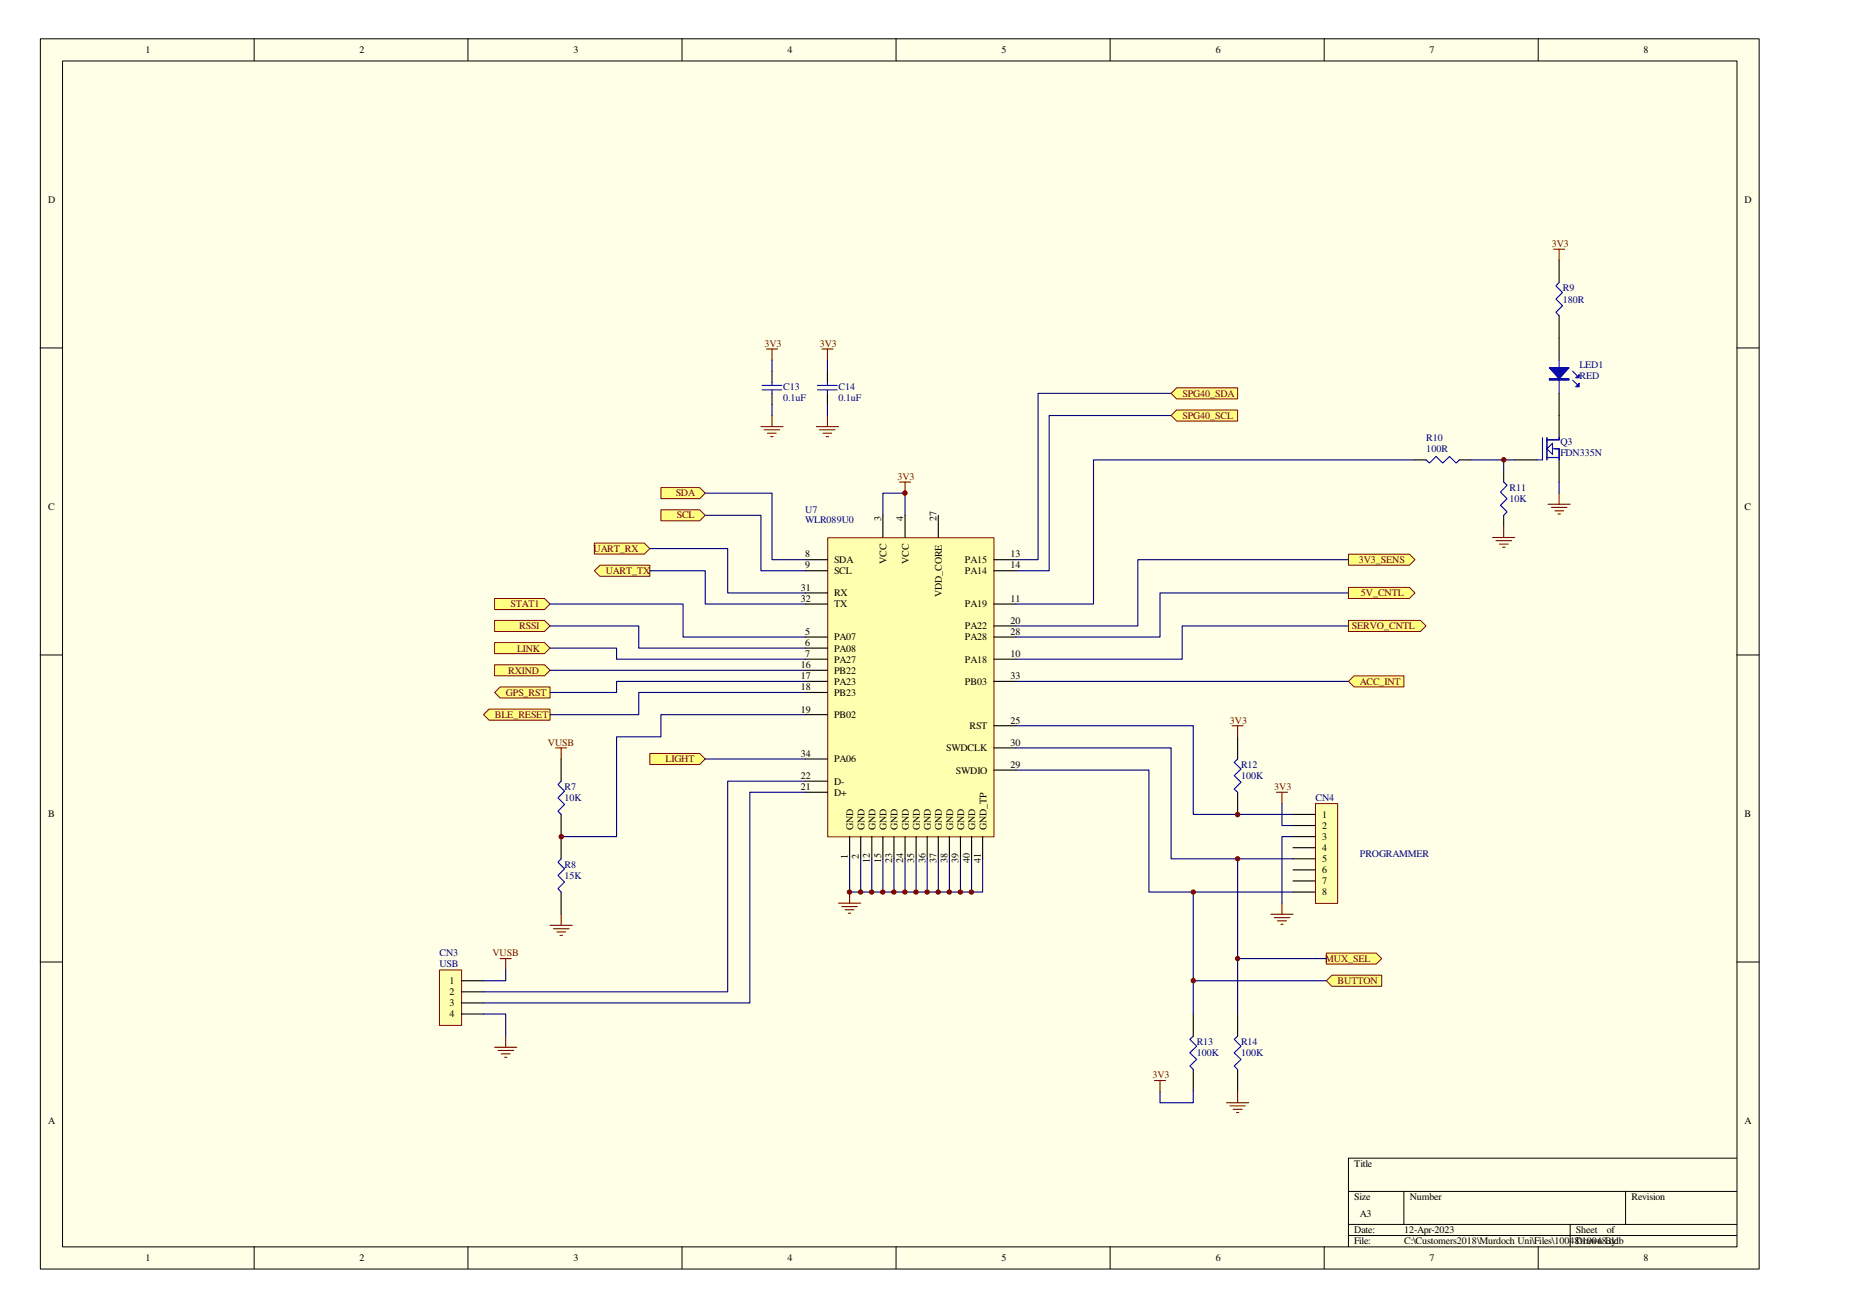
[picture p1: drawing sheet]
<svg xmlns="http://www.w3.org/2000/svg" width="297mm" height="210mm" viewBox="0 0 297 210" stroke-linecap="round" stroke-linejoin="round" font-family="sans-serif">
<path d="M6.5 6.2h275.6v197.3h-275.6z" fill="#ffffe8"/>
<g fill="none" stroke="#000" stroke-width=".16">
<path d="M6.5 6.2h275.6v197.3h-275.6zM10 9.8h268.6v190.1h-268.6zM40.8 6.2v3.5M75.1 6.2v3.5M109.4 6.2v3.5M143.7 6.2v3.5M178.1 6.2v3.5M212.4 6.2v3.5M246.7 6.2v3.5M6.4 55.8h3.6M278.5 55.8h3.6M6.4 105h3.6"/>
<path d="M278.5 105h3.6M6.4 154.3h3.6M278.5 154.3h3.6M40.8 199.9v3.6M75.1 199.9v3.6M109.4 199.9v3.6M143.7 199.9v3.6M178.1 199.9v3.6M212.4 199.9v3.6M216.3 191.1h62.2M216.3 196.3h62.2M216.3 198.1h62.2"/>
<path d="M225.2 191.1v5.2M246.7 199.9v3.6M251.8 196.3v3.6M260.7 191.1v5.2M278.5 185.7h-62.2v14.2"/>
</g>
<path d="M250.1 54.2v3.5M250.1 63.1v3.5" fill="none" stroke="#000" stroke-width=".18"/>
<path d="M250.1 57.7v5.4M252.2 59.5l.7 .7M252.2 61l.7 .6" fill="none" stroke="#00f" stroke-width=".18"/>
<path d="M248.5 59h3.2l-1.6 1.7z" fill="#00f"/>
<path d="M248.5 59h3.2l-1.6 1.7zM248.5 60.7h3.2v.3h-3.2z" fill="none" stroke="#00f" stroke-width=".18"/>
<path d="M248.5 60.9h3.2" fill="none" stroke="#00f" stroke-width=".21"/>
<path d="M252.7 62l.6-.5v.5z" fill="#00f"/>
<path d="M253.3 61.5v.5h-.6z" fill="none" stroke="#00f" stroke-width=".18"/>
<path d="M252.7 60.6l.6-.5v.5z" fill="#00f"/>
<path d="M250.1 45.3l-.5 .5 1 1.1-1 1.1 1 1-1 1.1 .5 .5M252.7 60.6l.6-.5v.5z" fill="none" stroke="#00f" stroke-width=".18"/>
<path d="M250.1 41.7v3.6M250.1 50.6v3.6" fill="none" stroke="#000" stroke-width=".18"/>
<path d="M250.1 79.1v1.8M248.3 80.9h3.5M248.8 81.4h2.5M249.4 81.9h1.4M249.9 82.4h.4" fill="none" stroke="#800000" stroke-width=".18"/>
<path d="M132.8 86.3h26.6v47.9h-26.6z" fill="#ffffb0"/>
<path d="M132.8 86.2h26.6v48h-26.6z" fill="none" stroke="#800000" stroke-width=".16"/>
<g fill="none" stroke="#000" stroke-width=".18">
<path d="M129.2 89.7h3.5M129.2 91.5h3.5M129.2 95.1h3.5M129.2 96.9h3.5M141.6 82.6v3.6M145.2 82.6v3.6M150.5 82.6v3.6M159.4 89.7h3.5M159.4 91.5h3.5M159.4 96.9h3.5M129.2 103.9h3.5M129.2 107.5h3.5"/>
<path d="M129.2 109.3h3.5M129.2 111h3.5M129.2 114.6h3.5M129.2 102.2h3.5M129.2 105.7h3.5M159.4 116.4h3.5M159.4 119.9h3.5M159.4 109.3h3.5M159.4 102.2h3.5M159.4 105.7h3.5M159.4 100.4h3.5M129.2 125.3h3.5"/>
<path d="M129.2 127h3.5M129.2 121.7h3.5M136.3 134.2v3.5M138 134.2v3.5M139.8 134.2v3.5M141.6 134.2v3.5M143.4 134.2v3.5M145.2 134.2v3.5M146.9 134.2v3.5M148.7 134.2v3.5M150.5 134.2v3.5M152.3 134.2v3.5"/>
<path d="M154 134.2v3.5M155.8 134.2v3.5M157.6 134.2v3.5M159.4 123.5h3.5"/>
</g>
<path d="M211 128.9h3.5v16h-3.5z" fill="#ffffb0"/>
<path d="M211 128.9h3.5v16h-3.5z" fill="none" stroke="#800000" stroke-width=".16"/>
<path d="M207.4 130.6h3.5M207.4 132.4h3.5M207.4 134.2h3.5M207.4 135.9h3.5M207.4 137.7h3.5M207.4 139.5h3.5M207.4 141.3h3.5M207.4 143h3.5M191.4 162.6v3.6M191.4 171.5v3.5M198.5 162.6v3.6M198.5 171.5v3.5" fill="none" stroke="#000" stroke-width=".18"/>
<g fill="none" stroke="#800000" stroke-width=".18">
<path d="M204.7 127h1.8M205.6 127v1.8M203.8 146.6h3.6M204.4 147.2h2.5M204.9 147.7h1.4M205.4 148.2h.4M205.6 144.8v1.8M185.2 173.3h1.7M186.1 173.3v1.7M196.7 176.8h3.6M197.3 177.3h2.4M197.8 177.9h1.4"/>
<path d="M198.3 178.4h.4M198.5 175v1.8"/>
</g>
<g fill="none" stroke="#000080" stroke-width=".18">
<path d="M113.1 79.1h10.7v10.6h5.4M187.8 63.1h-21.3v26.6h-3.6M187.8 66.6h-19.5v24.9h-5.4M226.9 73.7h-51.5v23.2h-12.5M113.1 82.6h8.9v8.9h7.2M216.3 89.7h-33.8v10.7h-19.6M216.3 95.1h-30.2v7.1h-23.2M162.9 109.3h53.4M216.3 100.4h-26.7v5.3h-26.7M198.5 137.7v24.9M205.6 128.8v3.6h1.8M207.4 134.2h-1.8v10.6"/>
<path d="M191.4 143v19.6"/>
</g>
<path d="M191.4 166.2l-.6 .5 1.1 1.1-1.1 1 1.1 1.1-1.1 1 .6 .6M198.5 166.2l-.6 .5 1.1 1.1-1.1 1 1.1 1.1-1.1 1 .6 .6" fill="none" stroke="#00f" stroke-width=".18"/>
<path d="M217.2 108.4h8v1.8h-8l-.9-.9z" fill-rule="evenodd" fill="#ffff80"/>
<path d="M217.2 108.4h8v1.8h-8l-.9-.9z" fill="none" stroke="#800000" stroke-width=".16"/>
<path d="M79.3 111l.9-.8h8v1.7h-8z" fill-rule="evenodd" fill="#ffff80"/>
<path d="M79.3 111l.9-.8h8v1.7h-8z" fill="none" stroke="#800000" stroke-width=".16"/>
<path d="M216.3 88.9h9.8l.8 .8-.8 .9h-9.8z" fill-rule="evenodd" fill="#ffff80"/>
<path d="M216.3 88.9h9.8l.8 .8-.8 .9h-9.8z" fill="none" stroke="#800000" stroke-width=".16"/>
<path d="M187.8 63.1l.9-.9h9.8v1.8h-9.8z" fill-rule="evenodd" fill="#ffff80"/>
<path d="M187.8 63.1l.9-.9h9.8v1.8h-9.8z" fill="none" stroke="#800000" stroke-width=".16"/>
<path d="M187.8 66.6l.9-.9h9.8v1.8h-9.8z" fill-rule="evenodd" fill="#ffff80"/>
<path d="M187.8 66.6l.9-.9h9.8v1.8h-9.8z" fill="none" stroke="#800000" stroke-width=".16"/>
<path d="M106 78.2h6.2l.9 .9-.9 .9h-6.2z" fill-rule="evenodd" fill="#ffff80"/>
<path d="M106 78.2h6.2l.9 .9-.9 .9h-6.2z" fill="none" stroke="#800000" stroke-width=".16"/>
<path d="M106 81.7h6.2l.9 .9-.9 .9h-6.2z" fill-rule="evenodd" fill="#ffff80"/>
<path d="M106 81.7h6.2l.9 .9-.9 .9h-6.2z" fill="none" stroke="#800000" stroke-width=".16"/>
<path d="M249.2 40h1.7M250.1 40v1.7M239.4 86.2h3.5M239.9 86.7h2.5M240.5 87.2h1.4M241 87.8h.4M241.2 84.4v1.8" fill="none" stroke="#800000" stroke-width=".18"/>
<path d="M241.2 75.5v1.8M242.9 73.7h3.6M250.1 66.6v3.6M250.1 73.7v3.6M241.2 82.6v1.8" fill="none" stroke="#000" stroke-width=".18"/>
<path d="M241.2 77.3l.5 .5-1 1.1 1 1.1-1 1 1 1.1-.5 .5M247.4 70.2v3.5h-.9M248.1 70.2v3.5M248.1 73.4h2M248.1 72l.9-.9v1.8zM249 72h1.1v1.7M250.1 70.2v.3h-2" fill="none" stroke="#00f" stroke-width=".18"/>
<path d="M216.3 99.5h11.5l.9 .9-.9 .9h-11.5z" fill-rule="evenodd" fill="#ffff80"/>
<path d="M216.3 99.5h11.5l.9 .9-.9 .9h-11.5z" fill="none" stroke="#800000" stroke-width=".16"/>
<path d="M216.3 94.2h9.8l.8 .9-.8 .9h-9.8z" fill-rule="evenodd" fill="#ffff80"/>
<path d="M216.3 94.2h9.8l.8 .9-.8 .9h-9.8z" fill="none" stroke="#800000" stroke-width=".16"/>
<path d="M212.7 157.3l.9-.9h8v1.8h-8z" fill-rule="evenodd" fill="#ffff80"/>
<path d="M212.7 157.3l.9-.9h8v1.8h-8z" fill="none" stroke="#800000" stroke-width=".16"/>
<path d="M104.2 120.8h8l.9 .9-.9 .9h-8z" fill-rule="evenodd" fill="#ffff80"/>
<path d="M104.2 120.8h8l.9 .9-.9 .9h-8z" fill="none" stroke="#800000" stroke-width=".16"/>
<path d="M95.3 87.1h8l.9 .9-.9 .9h-8z" fill-rule="evenodd" fill="#ffff80"/>
<path d="M95.3 87.1h8l.9 .9-.9 .9h-8z" fill="none" stroke="#800000" stroke-width=".16"/>
<path d="M95.3 91.5l.9-.9h8v1.8h-8z" fill-rule="evenodd" fill="#ffff80"/>
<path d="M95.3 91.5l.9-.9h8v1.8h-8z" fill="none" stroke="#800000" stroke-width=".16"/>
<path d="M77.6 114.6l.8-.9h9.8v1.8h-9.8z" fill-rule="evenodd" fill="#ffff80"/>
<path d="M77.6 114.6l.8-.9h9.8v1.8h-9.8z" fill="none" stroke="#800000" stroke-width=".16"/>
<path d="M79.3 99.5h8l.9 .9-.9 .9h-8z" fill-rule="evenodd" fill="#ffff80"/>
<path d="M79.3 99.5h8l.9 .9-.9 .9h-8z" fill="none" stroke="#800000" stroke-width=".16"/>
<path d="M79.3 106.6h8l.9 .9-.9 .9h-8z" fill-rule="evenodd" fill="#ffff80"/>
<path d="M79.3 106.6h8l.9 .9-.9 .9h-8z" fill="none" stroke="#800000" stroke-width=".16"/>
<path d="M79.3 103h8l.9 .9-.9 .9h-8z" fill-rule="evenodd" fill="#ffff80"/>
<path d="M79.3 103h8l.9 .9-.9 .9h-8z" fill="none" stroke="#800000" stroke-width=".16"/>
<path d="M212.7 152.8h8l.9 .9-.9 .9h-8z" fill-rule="evenodd" fill="#ffff80"/>
<path d="M212.7 152.8h8l.9 .9-.9 .9h-8z" fill="none" stroke="#800000" stroke-width=".16"/>
<path d="M70.5 155.6h3.5v8.8h-3.5z" fill="#ffffb0"/>
<path d="M70.5 155.5h3.5v8.9h-3.5z" fill="none" stroke="#800000" stroke-width=".16"/>
<path d="M74 157.3h3.6M74 159h3.6M74 160.8h3.6M74 162.6h3.6" fill="none" stroke="#000" stroke-width=".18"/>
<g fill="none" stroke="#000080" stroke-width=".18">
<path d="M104.2 88h12.5v7.1h12.5M104.2 91.5h8.9v5.4h16.1M88.2 103.9h10.7v1.8h30.3M88.2 100.4h14.2v3.5h26.8M88.2 107.5h41M129.2 111h-26.8v3.6h-14.2M129.2 109.3h-30.3v1.7h-10.7M113.1 121.7h16.1M129.2 125.3h-12.5v33.7h-39.1M129.2 127h-8.9v33.8h-42.7M136.3 137.7v5.3h21.3v-5.3M155.8 137.7v5.3"/>
<path d="M77.6 162.6h3.5v3.6"/>
</g>
<path d="M79.3 167.9h3.6M79.9 168.4h2.5M80.4 169h1.4M80.9 169.5h.4M81.1 166.2v1.7" fill="none" stroke="#800000" stroke-width=".18"/>
<circle cx="155.8" cy="143" r=".35" fill="#800000"/>
<circle cx="155.8" cy="143" r=".35" fill="none" stroke="#800000" stroke-width=".16"/>
<path d="M154 137.7v5.3" fill="none" stroke="#000080" stroke-width=".18"/>
<circle cx="154" cy="143" r=".35" fill="#800000"/>
<circle cx="154" cy="143" r=".35" fill="none" stroke="#800000" stroke-width=".16"/>
<path d="M152.3 137.7v5.3" fill="none" stroke="#000080" stroke-width=".18"/>
<circle cx="152.3" cy="143" r=".35" fill="#800000"/>
<circle cx="152.3" cy="143" r=".35" fill="none" stroke="#800000" stroke-width=".16"/>
<path d="M150.5 137.7v5.3" fill="none" stroke="#000080" stroke-width=".18"/>
<circle cx="150.5" cy="143" r=".35" fill="#800000"/>
<circle cx="150.5" cy="143" r=".35" fill="none" stroke="#800000" stroke-width=".16"/>
<path d="M148.7 137.7v5.3" fill="none" stroke="#000080" stroke-width=".18"/>
<circle cx="148.7" cy="143" r=".35" fill="#800000"/>
<circle cx="148.7" cy="143" r=".35" fill="none" stroke="#800000" stroke-width=".16"/>
<path d="M146.9 137.7v5.3" fill="none" stroke="#000080" stroke-width=".18"/>
<circle cx="146.9" cy="143" r=".35" fill="#800000"/>
<circle cx="146.9" cy="143" r=".35" fill="none" stroke="#800000" stroke-width=".16"/>
<path d="M145.2 137.7v5.3" fill="none" stroke="#000080" stroke-width=".18"/>
<circle cx="145.1" cy="143" r=".35" fill="#800000"/>
<circle cx="145.1" cy="143" r=".35" fill="none" stroke="#800000" stroke-width=".16"/>
<path d="M143.4 137.7v5.3" fill="none" stroke="#000080" stroke-width=".18"/>
<circle cx="143.4" cy="143" r=".35" fill="#800000"/>
<circle cx="143.4" cy="143" r=".35" fill="none" stroke="#800000" stroke-width=".16"/>
<path d="M141.6 137.7v5.3" fill="none" stroke="#000080" stroke-width=".18"/>
<circle cx="141.6" cy="143" r=".35" fill="#800000"/>
<circle cx="141.6" cy="143" r=".35" fill="none" stroke="#800000" stroke-width=".16"/>
<path d="M139.8 137.7v5.3" fill="none" stroke="#000080" stroke-width=".18"/>
<circle cx="139.8" cy="143" r=".35" fill="#800000"/>
<circle cx="139.8" cy="143" r=".35" fill="none" stroke="#800000" stroke-width=".16"/>
<path d="M138 137.7v5.3" fill="none" stroke="#000080" stroke-width=".18"/>
<circle cx="138" cy="143" r=".35" fill="#800000"/>
<circle cx="138" cy="143" r=".35" fill="none" stroke="#800000" stroke-width=".16"/>
<path d="M134.5 144.8h3.5M135 145.4h2.5M135.5 145.9h1.4M136.1 146.4h.3M136.3 143v1.8" fill="none" stroke="#800000" stroke-width=".18"/>
<circle cx="136.3" cy="143" r=".35" fill="#800000"/>
<circle cx="136.3" cy="143" r=".35" fill="none" stroke="#800000" stroke-width=".16"/>
<path d="M226.9 73.7h1.8M234.1 73.7h1.7" fill="none" stroke="#000" stroke-width=".18"/>
<path d="M228.7 73.7l.6 .6 1-1.1 1.1 1.1 1.1-1.1 1.1 1.1 .5-.6" fill="none" stroke="#00f" stroke-width=".18"/>
<path d="M235.8 73.7h7.1M241.2 73.7v1.8M250.1 77.3v1.8M81.1 155.5v1.8h-3.5M191.4 157.3h21.3M198.5 153.7h14.2M186.1 175v1.8h5.3v-1.8" fill="none" stroke="#000080" stroke-width=".18"/>
<path d="M80.2 153.7h1.8M81.1 153.7v1.8" fill="none" stroke="#800000" stroke-width=".18"/>
<path d="M79.3 96h8l.9 .9-.9 .8h-8z" fill-rule="evenodd" fill="#ffff80"/>
<path d="M79.3 96h8l.9 .9-.9 .8h-8z" fill="none" stroke="#800000" stroke-width=".16"/>
<path d="M123.8 57.7v1.8M132.7 57.7v1.8M123.8 64.9v1.7M132.7 64.9v1.7M88.2 96.9h21.4v5.3h19.6M141.6 82.6v-3.5h3.6v3.5" fill="none" stroke="#000080" stroke-width=".18"/>
<path d="M123.8 59.5v1.8M132.7 59.5v1.8M123.8 63.1v1.8M132.7 63.1v1.8" fill="none" stroke="#000" stroke-width=".18"/>
<path d="M122.2 62.5h3.2M122.2 61.8h3.2M123.8 61.3v.5M123.8 62.5v.6M131.1 62.5h3.2M131.1 61.8h3.2M132.7 61.3v.5M132.7 62.5v.6" fill="none" stroke="#00f" stroke-width=".18"/>
<g fill="none" stroke="#800000" stroke-width=".18">
<path d="M122.9 56h1.8M123.8 56v1.7M131.8 56h1.8M132.7 56v1.7M122 68.4h3.6M122.6 68.9h2.5M123.1 69.5h1.4M123.6 70h.4M123.8 66.6v1.8M130.9 68.4h3.6M131.4 68.9h2.5M132 69.5h1.4"/>
<path d="M132.5 70h.4M132.7 66.6v1.8M144.3 77.3h1.7M145.2 77.3v1.8"/>
</g>
<circle cx="145.1" cy="79.1" r=".36" fill="#800000"/>
<circle cx="145.1" cy="79.1" r=".36" fill="none" stroke="#800000" stroke-width=".16"/>
<circle cx="191.4" cy="157.3" r=".35" fill="#800000"/>
<circle cx="191.4" cy="157.3" r=".35" fill="none" stroke="#800000" stroke-width=".16"/>
<circle cx="198.5" cy="153.7" r=".35" fill="#800000"/>
<circle cx="198.5" cy="153.7" r=".35" fill="none" stroke="#800000" stroke-width=".16"/>
<path d="M198.5 118.2v3.5M198.5 127v3.6" fill="none" stroke="#000" stroke-width=".18"/>
<path d="M198.5 121.7l-.6 .6 1.1 1-1.1 1.1 1.1 1-1.1 1.1 .6 .5" fill="none" stroke="#00f" stroke-width=".18"/>
<path d="M197.6 116.4h1.8M198.5 116.4v1.8" fill="none" stroke="#800000" stroke-width=".18"/>
<path d="M162.9 116.4h28.5v14.2h16" fill="none" stroke="#000080" stroke-width=".18"/>
<circle cx="198.5" cy="130.6" r=".35" fill="#800000"/>
<circle cx="198.5" cy="130.6" r=".35" fill="none" stroke="#800000" stroke-width=".16"/>
<path d="M162.9 119.9h24.9v17.8h19.6M162.9 123.5h21.4v19.5h23.1" fill="none" stroke="#000080" stroke-width=".18"/>
<circle cx="198.5" cy="137.7" r=".35" fill="#800000"/>
<circle cx="198.5" cy="137.7" r=".35" fill="none" stroke="#800000" stroke-width=".16"/>
<circle cx="191.4" cy="143" r=".35" fill="#800000"/>
<circle cx="191.4" cy="143" r=".35" fill="none" stroke="#800000" stroke-width=".16"/>
<path d="M129.2 114.6h-23.2v3.6h-7.1v16h-8.9" fill="none" stroke="#000080" stroke-width=".18"/>
<path d="M90 121.7v3.6M90 130.6v7.1M90 143v3.6" fill="none" stroke="#000" stroke-width=".18"/>
<path d="M90 137.7l-.5 .6 1 1-1 1.1 1 1-1 1.1 .5 .5M90 125.3l-.5 .5 1 1.1-1 1 1 1.1-1 1.1 .5 .5" fill="none" stroke="#00f" stroke-width=".18"/>
<path d="M89.1 119.9h1.8M90 119.9v1.8M88.2 148.4h3.6M88.8 148.9h2.5M89.3 149.4h1.4M89.8 150h.4M90 146.6v1.8" fill="none" stroke="#800000" stroke-width=".18"/>
<circle cx="241.2" cy="73.7" r=".36" fill="#800000"/>
<circle cx="241.2" cy="73.7" r=".36" fill="none" stroke="#800000" stroke-width=".16"/>
<circle cx="90" cy="134.2" r=".36" fill="#800000"/>
<circle cx="90" cy="134.2" r=".36" fill="none" stroke="#800000" stroke-width=".16"/>
<g font-size="1.6">
<text x="23.3" y="8.5">1</text>
<text x="57.7" y="8.5">2</text>
<text x="92" y="8.5">3</text>
<text x="126.3" y="8.5">4</text>
<text x="160.7" y="8.5">5</text>
<text x="195" y="8.5">6</text>
<text x="229.3" y="8.5">7</text>
<text x="263.6" y="8.5">8</text>
<text x="7.7" y="32.5">D</text>
<text x="279.8" y="32.5">D</text>
<text x="7.7" y="81.7">C</text>
<text x="141.3" y="83.5" transform="rotate(-90 141.3 83.5)">3</text>
<text x="144.9" y="83.5" transform="rotate(-90 144.9 83.5)">4</text>
<text x="150.2" y="83.5" transform="rotate(-90 150.2 83.5)">27</text>
<text x="279.8" y="81.7">C</text>
<text x="129.2" y="89.4">8</text>
<text x="162" y="89.4">13</text>
<text x="128.4" y="94.7">31</text>
<text x="129.2" y="91.1">9</text>
<text x="133.8" y="90.3">SDA</text>
<text x="133.8" y="92">SCL</text>
<text x="133.8" y="95.6">RX</text>
<text x="142.2" y="90.5" transform="rotate(-90 142.2 90.5)">VCC</text>
<text x="145.8" y="90.5" transform="rotate(-90 145.8 90.5)">VCC</text>
<text x="151.1" y="95.8" transform="rotate(-90 151.1 95.8)">VDD_CORE</text>
<text x="154.8" y="90.3">PA15</text>
<text x="154.8" y="92">PA14</text>
<text x="162" y="91.1">14</text>
<text x="128.4" y="96.5">32</text>
<text x="129.2" y="101.8">5</text>
<text x="133.8" y="97.4">TX</text>
<text x="154.8" y="97.4">PA19</text>
<text x="154.8" y="100.9">PA22</text>
<text x="162" y="96.5">11</text>
<text x="162" y="100">20</text>
<text x="162" y="101.8">28</text>
<text x="128.4" y="107.1">16</text>
<text x="129.2" y="103.6">6</text>
<text x="129.2" y="105.4">7</text>
<text x="133.8" y="104.5">PA08</text>
<text x="133.8" y="102.7">PA07</text>
<text x="133.8" y="106.3">PA27</text>
<text x="154.8" y="106.3">PA18</text>
<text x="154.8" y="102.7">PA28</text>
<text x="162" y="105.4">10</text>
<text x="128.4" y="108.9">17</text>
<text x="128.4" y="110.7">18</text>
<text x="133.8" y="108">PB22</text>
<text x="133.8" y="109.8">PA23</text>
<text x="133.8" y="111.6">PB23</text>
<text x="154.8" y="109.8">PB03</text>
<text x="162" y="108.9">33</text>
<text x="128.4" y="114.3">19</text>
<text x="133.8" y="115.1">PB02</text>
<text x="155.5" y="116.9">RST</text>
<text x="162" y="119.6">30</text>
<text x="162" y="116">25</text>
<text x="128.4" y="124.9">22</text>
<text x="128.4" y="121.4">34</text>
<text x="133.8" y="125.8">D-</text>
<text x="133.8" y="122.3">PA06</text>
<text x="151.8" y="120.5">SWDCLK</text>
<text x="153.3" y="124">SWDIO</text>
<text x="162" y="123.1">29</text>
<text x="7.7" y="130.9">B</text>
<text x="128.4" y="126.7">21</text>
<text x="133.8" y="127.6">D+</text>
<text x="212" y="131.1">1</text>
<text x="279.8" y="130.9">B</text>
<text x="136" y="137.8" transform="rotate(-90 136 137.8)">1</text>
<text x="136.9" y="133.1" transform="rotate(-90 136.9 133.1)">GND</text>
<text x="137.7" y="137.8" transform="rotate(-90 137.7 137.8)">2</text>
<text x="138.6" y="133.1" transform="rotate(-90 138.6 133.1)">GND</text>
<text x="140.4" y="133.1" transform="rotate(-90 140.4 133.1)">GND</text>
<text x="142.2" y="133.1" transform="rotate(-90 142.2 133.1)">GND</text>
<text x="144" y="133.1" transform="rotate(-90 144 133.1)">GND</text>
<text x="145.8" y="133.1" transform="rotate(-90 145.8 133.1)">GND</text>
<text x="147.5" y="133.1" transform="rotate(-90 147.5 133.1)">GND</text>
<text x="149.3" y="133.1" transform="rotate(-90 149.3 133.1)">GND</text>
<text x="151.1" y="133.1" transform="rotate(-90 151.1 133.1)">GND</text>
<text x="152.9" y="133.1" transform="rotate(-90 152.9 133.1)">GND</text>
<text x="154.6" y="133.1" transform="rotate(-90 154.6 133.1)">GND</text>
<text x="156.4" y="133.1" transform="rotate(-90 156.4 133.1)">GND</text>
<text x="158.2" y="133.1" transform="rotate(-90 158.2 133.1)">GND_TP</text>
<text x="212" y="132.9">2</text>
<text x="212" y="134.7">3</text>
<text x="212" y="136.5">4</text>
<text x="139.5" y="138.4" transform="rotate(-90 139.5 138.4)">12</text>
<text x="141.3" y="138.4" transform="rotate(-90 141.3 138.4)">15</text>
<text x="143.1" y="138.4" transform="rotate(-90 143.1 138.4)">23</text>
<text x="144.9" y="138.4" transform="rotate(-90 144.9 138.4)">24</text>
<text x="146.6" y="138.4" transform="rotate(-90 146.6 138.4)">35</text>
<text x="148.4" y="138.4" transform="rotate(-90 148.4 138.4)">36</text>
<text x="150.2" y="138.4" transform="rotate(-90 150.2 138.4)">37</text>
<text x="152" y="138.4" transform="rotate(-90 152 138.4)">38</text>
<text x="153.8" y="138.4" transform="rotate(-90 153.8 138.4)">39</text>
<text x="155.5" y="138.4" transform="rotate(-90 155.5 138.4)">40</text>
<text x="157.3" y="138.4" transform="rotate(-90 157.3 138.4)">41</text>
<text x="212" y="138.3">5</text>
<text x="212" y="140">6</text>
<text x="212" y="141.8">7</text>
<text x="212" y="143.6">8</text>
<text x="72.1" y="157.8">1</text>
<text x="72.1" y="159.6">2</text>
<text x="72.1" y="161.3">3</text>
<text x="72.1" y="163.1">4</text>
<text x="7.7" y="180.2">A</text>
<text x="279.8" y="180.2">A</text>
<text x="217.2" y="187.1">Title</text>
<text x="217.2" y="192.4">Size</text>
<text x="217.2" y="197.8">Date:</text>
<text x="218.1" y="195.1">A3</text>
<text x="225.2" y="197.8">12-Apr-2023</text>
<text x="226.1" y="192.4">Number</text>
<text x="252.8" y="197.8">Sheet</text>
<text x="257.7" y="197.8">of</text>
<text x="261.7" y="192.4">Revision</text>
<text x="23.3" y="202.2">1</text>
<text x="57.7" y="202.2">2</text>
<text x="92" y="202.2">3</text>
<text x="126.3" y="202.2">4</text>
<text x="160.7" y="202.2">5</text>
<text x="195" y="202.2">6</text>
<text x="217.2" y="199.6">File:</text>
<text x="225.2" y="199.6">C:\Customers2018\Murdoch Uni\Files\10048\10048.ddb</text>
<text x="229.3" y="202.2">7</text>
<text x="252.8" y="199.6">Drawn By:</text>
<text x="263.6" y="202.2">8</text>
</g>
<g font-size="1.6" fill="#800000">
<text x="248.9" y="39.6">3V3</text>
<text x="122.6" y="55.6">3V3</text>
<text x="131.5" y="55.6">3V3</text>
<text x="189.7" y="63.6">SPG40_SDA</text>
<text x="189.7" y="67.1">SPG40_SCL</text>
<text x="143.9" y="76.9">3V3</text>
<text x="108.4" y="79.6">SDA</text>
<text x="108.5" y="83.1">SCL</text>
<text x="95.2" y="88.5">UART_RX</text>
<text x="97.2" y="92">UART_TX</text>
<text x="217.9" y="90.3">3V3_SENS</text>
<text x="218.3" y="95.6">5V_CNTL</text>
<text x="81.9" y="97.4">STAT1</text>
<text x="83.3" y="100.9">RSSI</text>
<text x="216.8" y="100.9">SERVO_CNTL</text>
<text x="82.9" y="104.5">LINK</text>
<text x="81.1" y="111.6">GPS_RST</text>
<text x="81.5" y="108">RXIND</text>
<text x="218.1" y="109.8">ACC_INT</text>
<text x="79.4" y="115.1">BLE_RESET</text>
<text x="87.9" y="119.6">VUSB</text>
<text x="197.3" y="116">3V3</text>
<text x="106.8" y="122.3">LIGHT</text>
<text x="204.4" y="126.7">3V3</text>
<text x="79" y="153.3">VUSB</text>
<text x="212.6" y="154.2">MUX_SEL</text>
<text x="214.5" y="157.8">BUTTON</text>
<text x="184.8" y="172.9">3V3</text>
</g>
<g font-size="1.6" fill="#000080">
<text x="250.7" y="46.7">R9</text>
<text x="250.7" y="48.5">180R</text>
<text x="253.3" y="59">LED1</text>
<text x="125.6" y="62.5">C13</text>
<text x="125.6" y="64.3">0.1uF</text>
<text x="134.5" y="62.5">C14</text>
<text x="134.5" y="64.3">0.1uF</text>
<text x="253.3" y="60.7">RED</text>
<text x="228.8" y="70.7">R10</text>
<text x="250.3" y="71.4">Q3</text>
<text x="228.8" y="72.5">100R</text>
<text x="250.3" y="73.2">FDN335N</text>
<text x="129.2" y="82.3">U7</text>
<text x="129.2" y="83.9">WLR089U0</text>
<text x="242.1" y="78.7">R11</text>
<text x="242.1" y="80.5">10K</text>
<text x="199" y="123.1">R12</text>
<text x="199" y="124.9">100K</text>
<text x="90.5" y="126.7">R7</text>
<text x="90.5" y="128.5">10K</text>
<text x="211" y="128.5">CN4</text>
<text x="218.1" y="137.4">PROGRAMMER</text>
<text x="90.5" y="139.1">R8</text>
<text x="90.5" y="140.9">15K</text>
<text x="70.5" y="153.3">CN3</text>
<text x="70.5" y="155.1">USB</text>
<text x="191.9" y="167.6">R13</text>
<text x="199" y="167.6">R14</text>
<text x="191.9" y="169.3">100K</text>
<text x="199" y="169.3">100K</text>
</g>
</svg>
